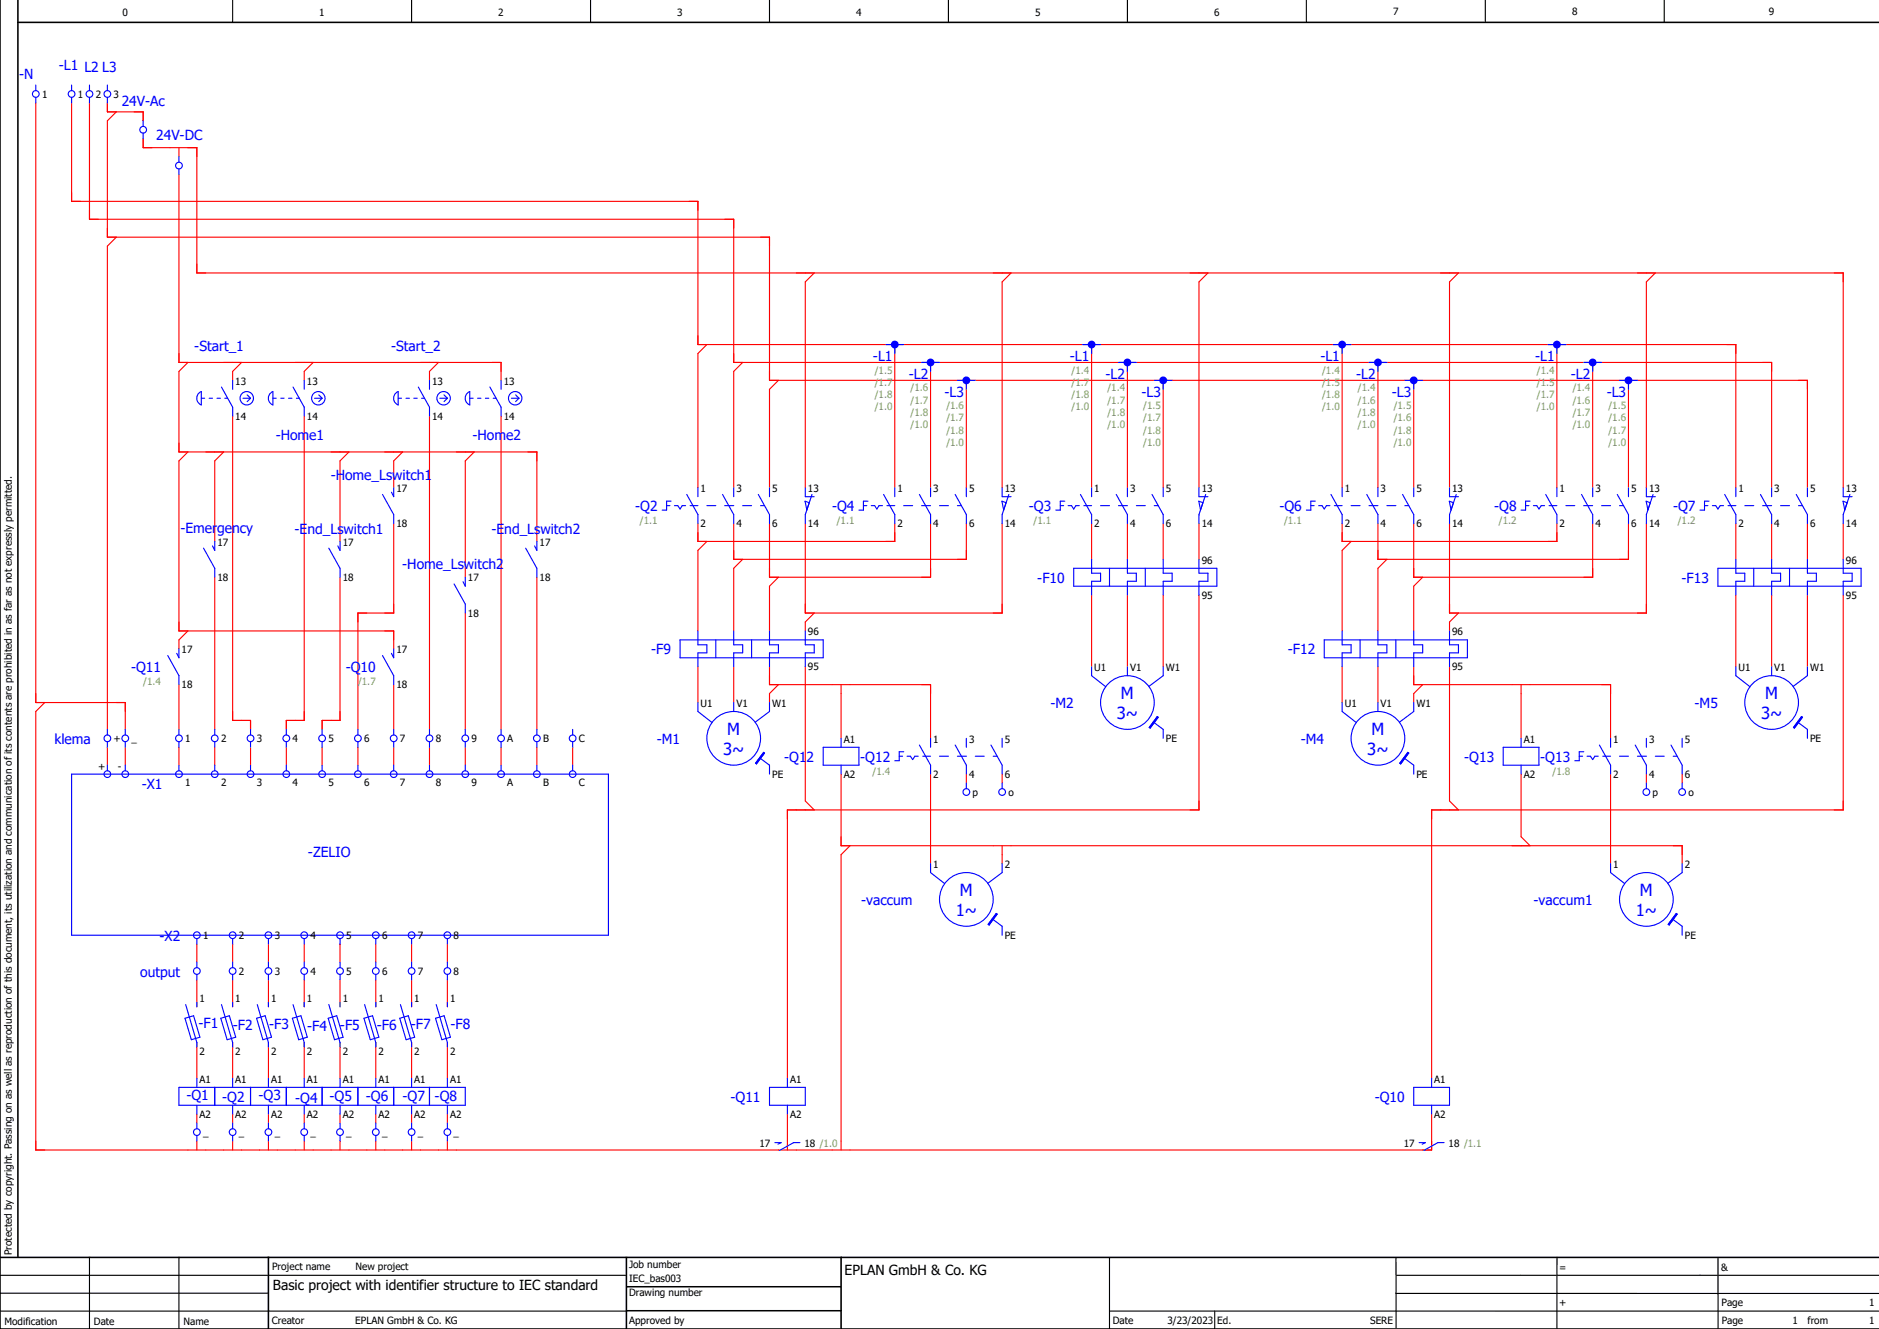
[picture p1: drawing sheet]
<svg xmlns="http://www.w3.org/2000/svg" width="420mm" height="297mm" viewBox="0 0 420 297" stroke-linecap="round" stroke-linejoin="round" font-family="sans-serif">
<g fill="none" stroke="#000" stroke-width=".25">
<path d="M52 0v5M92 0v5M132 0v5M172 0v5M212 0v5M252 0v5M292 0v5M332 0v5M372 0v5M0 293h140M0 285h140M0 289h60"/>
<path d="M20 281v16M40 281v16M248 281.1v15.9M248.1 293h171.9M271.5 293v4M312 281.2l.1 15.5M312 289l107.9 .1M348 281v15.9M384 281.2v15.6M420 285h-108"/>
</g>
<path d="M4 0v281M0 0v297h420M4 5h416M0 281h420M60 281v16M140 287.6h48M140 281v15.8M140.1 292.9h47.9M188 281v16" fill="none" stroke="#000" stroke-width=".35"/>
<g fill="none" stroke="#f00" stroke-width=".25">
<path d="M8 23v134h20v6M16 23v22h140v32h232v32M20 23v26h144v32h232v28M24 23v2h8v2M26 25l-2 2v26h148v32h232v24M32 31v2h12v28h368v48M40 39v42h72v4M40 33v2M26 53l-2 2v108M158 77l-2 2v30M182 61l-2 2v46M200 77v32"/>
<path d="M226 61l-2 2v46M244 77v32M270 61l-2 2v46M300 77v32M326 61l-2 2v46M348 77v32M370 61l-2 2v46M42 81l-2 2v18h80v20M52 93v68h4v2M54 81l-2 2v2M68 93v68h-4v2M70 81l-2 2v2"/>
<path d="M96 93v70M98 81l-2 2v2M112 93v70M166 81l-2 2v26M174 85l-2 2v22M208 81v28M216 85v24M252 81v28M260 85v24M308 81v28M316 85v24M356 81v28"/>
<path d="M364 85v24M42 101l-2 2v38h48v4M50 101l-2 2v18M78 101l-2 2v18M88 117v20h-8v26M90 101l-2 2v6M106 101l-2 2v26M156 117v4h44v-4M164 117v8h52v-8M172 117v12h36v-12M180 117v20h44v-20M244 117v8"/>
<path d="M252 117v8M260 117v8M268 117v8M300 117v4h48v-4M308 117v8h56v-8M316 117v12h40v-12M324 117v20h44v-20M388 117v8M396 117v8M404 117v8M412 117v8M48 129v34"/>
<path d="M76 129v32h-4v2M104 137v26M120 129v34M158 121l-2 2v18M166 125l-2 2v14M174 129l-2 2v10M182 137l-2 2v2M244 133v16M252 133v16M260 133v16M268 133v48h-92v60M302 121l-2 2v18"/>
<path d="M310 125l-2 2v14M318 129l-2 2v10M326 137l-2 2v2M388 133v16M396 133v16M404 133v16M412 133v48h-92v60M10 157l-2 2v98h312v-8M40 153v10M42 141l-2 2v2M88 153v10M156 149v8"/>
<path d="M164 149v8M172 149v4h36v12M174 153l-2 2v2M180 149v30l2 2M188 153v12M300 149v8M308 149v8M316 149v4h44v12M318 153l-2 2v2M324 149v30l2 2M340 153v12M24 167v4"/>
<path d="M28 167v4M40 167v4M48 167v4M56 167v4M64 167v4M72 167v4M80 167v4M88 167v4M96 167v4M104 167v4M112 167v4M120 167v4"/>
<path d="M128 167v4M188 173v16h188v4M208 173v20M216 173v2M224 173v2M340 173v14l2 2M360 173v20M368 173v2M376 173v2M190 189l-2 2v66M224 189v4M44 211v4"/>
<path d="M44 219v6M52 211v4M52 219v6M60 211v4M60 219v6M68 211v4M68 219v6M76 211v4M76 219v6M84 211v4M84 219v6M92 211v4"/>
<path d="M92 219v6M100 211v4M100 219v6M44 233v8M52 233v8M60 233v8M68 233v8M76 233v8M84 233v8M92 233v8M100 233v8M44 249v2"/>
<path d="M44 255v2M52 249v2M52 255v2M60 249v2M60 255v2M68 249v2M68 255v2M76 249v2M76 255v2M84 249v2M84 255v2M92 249v2"/>
<path d="M92 255v2M100 249v2M100 255v2M176 249v8"/>
</g>
<g fill="none" stroke="#00f" stroke-width=".25">
<path d="M16 19v1.3M20 19v1.3M24 19v1.3M16 21.8v1.2M20 21.8v1.2M24 21.8v1.2M198 77h4M200 77v2M44.3 88l.7-.5v3a1.61 1.61 0 0 1-.7-2.5zM45 89h.7M46.8 89h.7M48.5 89h.7"/>
<path d="M49.5 86.5l2.5 4.5v2M50.3 89h.6M52 85v2M54.3 89h1.7M55.2 88.3l.8 .7M56 89l-.8 .8M149 113h.7M150 112h-1v2h-1M150.8 113h.7l.5 .8 .5-.8h.7M153.5 110.5l2.5 4.5v2M154.2 113h1.8M156 109v2"/>
<path d="M158 113h2M161.5 110.5l2.5 4.5v2M162 113h2M164 109v2M166 113h2M169.5 110.5l2.5 4.5v2M170 113h.9M172 109v2M180 109v2h2M180.9 112.3l-.9-.3 .3 2M181.5 110.5l-1.5 4.5v2M193 113h.8"/>
<path d="M194 112h-1v2h-1M194.7 113h.8l.5 .8 .5-.8h.8M197.5 110.5l2.5 4.5v2M198.3 113h1.7M200 109v2M202 113h2M205.5 110.5l2.5 4.5v2M206 113h2M208 109v2M210 113h2M213.5 110.5l2.5 4.5v2M214 113h.9"/>
<path d="M216 109v2M224 109v2h2M224.9 112.3l-.9-.3 .3 2M225.5 110.5l-1.5 4.5v2M237 113h.8M238 112h-1v2h-1M238.8 113h.7l.5 .8 .5-.8h.7M241.5 110.5l2.5 4.5v2M242.3 113h1.7M244 109v2M246 113h2M249.5 110.5l2.5 4.5v2"/>
<path d="M250 113h2M252 109v2M254 113h2M257.5 110.5l2.5 4.5v2M258 113h.9M260 109v2M268 109v2h2M268.9 112.3l-.9-.3 .3 2M269.5 110.5l-1.5 4.5v2M293 113h.7M294 112h-1v2h-1M294.8 113h.7l.5 .8 .5-.8h.7"/>
<path d="M297.5 110.5l2.5 4.5v2M298.2 113h1.8M300 109v2M302 113h2M305.5 110.5l2.5 4.5v2M306 113h2M308 109v2M310 113h2M313.5 110.5l2.5 4.5v2M314 113h.9M316 109v2M324 109v2h2"/>
<path d="M324.9 112.3l-.9-.3 .3 2M325.5 110.5l-1.5 4.5v2M341 113h.7M342 112h-1v2h-1M342.8 113h.7l.5 .8 .5-.8h.7M345.5 110.5l2.5 4.5v2M346.2 113h1.8M348 109v2M350 113h2M353.5 110.5l2.5 4.5v2M354 113h2M356 109v2"/>
<path d="M358 113h2M361.5 110.5l2.5 4.5v2M362 113h.9M364 109v2M368 109v2h2M368 115v2M368.9 112.3l-.9-.3 .3 2M369.5 110.5l-1.5 4.5M381 113h.8M382 112h-1v2h-1M382.7 113h.8l.5 .8 .5-.8h.8M385.5 110.5l2.5 4.5v2"/>
<path d="M386.2 113h1.8M388 109v2M390 113h2M393.5 110.5l2.5 4.5v2M394 113h2M396 109v2M398 113h2M401.5 110.5l2.5 4.5v2M402 113h.9M404 109v2M412 112l.9 .3-.6 1.7zM412 109v2h2"/>
<path d="M413.5 110.5l-1.5 4.5v2M45.5 122.5l2.5 4.5v2M48 121v2l-.5-1M240 127h32v4h-32zM244 125v3.1h2v1.8h-2v3.1M248 127v4M252 125v3.1h2v1.8h-2v3.1M256 127v4M260 125v3.1h2v1.8h-2v3.1M268 125v3.1h2v1.8h-2v3.1M384 127h32v4h-32zM388 125v3.1h2v1.8h-2v3.1"/>
<path d="M392 127v4M396 125v3.1h2v1.8h-2v3.1M400 127v4M404 125v3.1h2v1.8h-2v3.1M412 125v3.1h2v1.8h-2v3.1M37.5 146.5l2.5 4.5v2M40 145v2l-.5-1M85.5 146.5l2.5 4.5v2M88 145v2l-.5-1M152 143h32v4h-32zM156 141v3.1h2v1.8h-2v3.1M156 157v2l3.2 2.5"/>
<path d="M160 143v4M164 141v3.1h2v1.8h-2v3.1M164 157v2M168 143v4M172 141v3.1h2v1.8h-2v3.1M172 157v2l-3.2 2.4M180 141v3.1h2v1.8h-2v3.1M244 149v2l3.2 2.5M252 149v2M260 149v2l-3.2 2.4M296 143h32v4h-32zM300 141v3.1h2v1.8h-2v3.1"/>
<path d="M300 157v2l3.2 2.5M304 143v4M308 141v3.1h2v1.8h-2v3.1M308 157v2M312 143v4M316 141v3.1h2v1.8h-2v3.1M316 157v2l-3.2 2.4M324 141v3.1h2v1.8h-2v3.1M388 149v2l3.2 2.5M396 149v2M404 149v2l-3.2 2.4M16 173h120v36h-120z"/>
<path d="M24 163v1.3M24 165.8v1.2M24 171v1.3M28 163v1.3M28 165.8v1.2M28 171v1.3M40 163v1.3M40 165.8v1.2M40 171v1.3M48 163v1.3M48 165.8v1.2M48 171v1.3"/>
<path d="M56 163v1.3M56 165.8v1.2M56 171v1.3M64 163v1.3M64 165.8v1.2M64 171v1.3M72 163v1.3M72 165.8v1.2M72 171v1.3M80 163v1.3M80 165.8v1.2M80 171v1.3"/>
<path d="M88 163v1.3M88 165.8v1.2M88 171v1.3M96 163v1.3M96 165.8v1.2M96 171v1.3M104 163v1.3M104 165.8v1.2M104 171v1.3M112 163v1.3M112 165.8v1.2M112 171v1.3"/>
<path d="M120 163v1.3M120 165.8v1.2M120 171v1.3M128 163v1.3M128 165.8v1.2M128 171v1.3M169.8 169.4l2.2 1.6v2M170.7 168.1l.2 .2-1.8 2.4-.2-.1zM257.8 161.4l2.2 1.6v2M258.7 160.1l.2 .2-1.8 2.4-.2-.1zM313.8 169.4l2.2 1.6v2M314.7 168.1l.2 .2-1.8 2.4-.2-.1z"/>
<path d="M401.8 161.4l2.2 1.6v2M402.7 160.1l.2 .2-1.8 2.4-.2-.1zM44 209.8v1.2M44 215v1.2M44 217.7v1.3M52 209.8v1.2M52 215v1.2M52 217.7v1.3M60 209.8v1.2M60 215v1.2M60 217.7v1.3M68 209.8v1.2"/>
<path d="M68 215v1.2M68 217.7v1.3M76 209.8v1.2M76 215v1.2M76 217.7v1.3M84 209.8v1.2M84 215v1.2M84 217.7v1.3M92 209.8v1.2M92 215v1.2M92 217.7v1.3M100 209.8v1.2"/>
<path d="M100 215v1.2M100 217.7v1.3M40 243h64v4h-64zM44 241v2M44 247v2M44 251v1.3M44 253.8v1.2M48 243v4M52 241v2M52 247v2M52 251v1.3M52 253.8v1.2"/>
<path d="M56 243v4M60 241v2M60 247v2M60 251v1.3M60 253.8v1.2M64 243v4M68 241v2M68 247v2M68 251v1.3M68 253.8v1.2M72 243v4M76 241v2"/>
<path d="M76 247v2M76 251v1.3M76 253.8v1.2M80 243v4M84 241v2M84 247v2M84 251v1.3M84 253.8v1.2M88 243v4M92 241v2M92 247v2M92 251v1.3"/>
<path d="M92 253.8v1.2M96 243v4M100 241v2M100 247v2M100 251v1.3M100 253.8v1.2M172 243h8v4h-8zM173.2 255.4h1.4l-.7 .3M176 241v2M176 247v2M178.8 255.3h-1.4l-3.1 1.8M316 243h8v4h-8z"/>
<path d="M317.2 255.4h1.4l-.7 .3M320 241v2M320 247v2M322.8 255.3h-1.4l-3.1 1.8"/>
<circle cx="16" cy="21" r=".75"/>
<circle cx="20" cy="21" r=".75"/>
<circle cx="24" cy="21" r=".75"/>
<circle cx="55.2" cy="89" r="1.5"/>
<circle cx="252" cy="157" r="6"/>
<circle cx="396" cy="157" r="6"/>
<circle cx="24" cy="173" r=".75"/>
<circle cx="24" cy="165" r=".75"/>
<circle cx="28" cy="173" r=".75"/>
<circle cx="28" cy="165" r=".75"/>
<circle cx="40" cy="173" r=".75"/>
<circle cx="40" cy="165" r=".75"/>
<circle cx="48" cy="173" r=".75"/>
<circle cx="48" cy="165" r=".75"/>
<circle cx="56" cy="173" r=".75"/>
<circle cx="56" cy="165" r=".75"/>
<circle cx="64" cy="173" r=".75"/>
<circle cx="64" cy="165" r=".75"/>
<circle cx="72" cy="173" r=".75"/>
<circle cx="72" cy="165" r=".75"/>
<circle cx="80" cy="173" r=".75"/>
<circle cx="80" cy="165" r=".75"/>
<circle cx="88" cy="173" r=".75"/>
<circle cx="88" cy="165" r=".75"/>
<circle cx="96" cy="173" r=".75"/>
<circle cx="96" cy="165" r=".75"/>
<circle cx="104" cy="173" r=".75"/>
<circle cx="104" cy="165" r=".75"/>
<circle cx="112" cy="173" r=".75"/>
<circle cx="112" cy="165" r=".75"/>
<circle cx="120" cy="173" r=".75"/>
<circle cx="120" cy="165" r=".75"/>
<circle cx="128" cy="173" r=".75"/>
<circle cx="128" cy="165" r=".75"/>
<circle cx="164" cy="165" r="6"/>
<circle cx="308" cy="165" r="6"/>
<circle cx="44" cy="209" r=".75"/>
<circle cx="44" cy="217" r=".75"/>
<circle cx="52" cy="209" r=".75"/>
<circle cx="52" cy="217" r=".75"/>
<circle cx="60" cy="209" r=".75"/>
<circle cx="60" cy="217" r=".75"/>
<circle cx="68" cy="209" r=".75"/>
<circle cx="68" cy="217" r=".75"/>
<circle cx="76" cy="209" r=".75"/>
<circle cx="76" cy="217" r=".75"/>
<circle cx="84" cy="209" r=".75"/>
<circle cx="84" cy="217" r=".75"/>
<circle cx="92" cy="209" r=".75"/>
<circle cx="92" cy="217" r=".75"/>
<circle cx="100" cy="209" r=".75"/>
<circle cx="100" cy="217" r=".75"/>
<circle cx="44" cy="253" r=".75"/>
<circle cx="52" cy="253" r=".75"/>
<circle cx="60" cy="253" r=".75"/>
<circle cx="68" cy="253" r=".75"/>
<circle cx="76" cy="253" r=".75"/>
<circle cx="84" cy="253" r=".75"/>
<circle cx="92" cy="253" r=".75"/>
<circle cx="100" cy="253" r=".75"/>
</g>
<g fill="#00f" stroke="#00f" stroke-width=".22">
<path d="M170.7 168.1l.2 .2-1.8 2.4-.2-.1z"/>
<path d="M258.7 160.1l.2 .2-1.8 2.4-.2-.1z"/>
<path d="M314.7 168.1l.2 .2-1.8 2.4-.2-.1z"/>
<path d="M402.7 160.1l.2 .2-1.8 2.4-.2-.1z"/>
</g>
<circle cx="200" cy="77" r=".87" fill="#00f"/>
<path d="M242 77h4M244 77v2" fill="none" stroke="#00f" stroke-width=".25"/>
<circle cx="244" cy="77" r=".88" fill="#00f"/>
<path d="M298 77h4M300 77v2" fill="none" stroke="#00f" stroke-width=".25"/>
<circle cx="300" cy="77" r=".88" fill="#00f"/>
<path d="M346 77h4M348 77v2" fill="none" stroke="#00f" stroke-width=".25"/>
<circle cx="348" cy="77" r=".88" fill="#00f"/>
<path d="M354 81h4M356 81v2" fill="none" stroke="#00f" stroke-width=".25"/>
<circle cx="356" cy="81" r=".88" fill="#00f"/>
<path d="M306 81h4M308 81v2" fill="none" stroke="#00f" stroke-width=".25"/>
<circle cx="308" cy="81" r=".88" fill="#00f"/>
<path d="M250 81h4M252 81v2" fill="none" stroke="#00f" stroke-width=".25"/>
<circle cx="252" cy="81" r=".88" fill="#00f"/>
<path d="M206 81h4M208 81v2" fill="none" stroke="#00f" stroke-width=".25"/>
<circle cx="208" cy="81" r=".88" fill="#00f"/>
<path d="M214 85h4M216 85v2" fill="none" stroke="#00f" stroke-width=".25"/>
<circle cx="216" cy="85" r=".88" fill="#00f"/>
<path d="M258 85h4M260 85v2" fill="none" stroke="#00f" stroke-width=".25"/>
<circle cx="260" cy="85" r=".87" fill="#00f"/>
<path d="M314 85h4M316 85v2" fill="none" stroke="#00f" stroke-width=".25"/>
<circle cx="316" cy="85" r=".87" fill="#00f"/>
<path d="M362 85h4M364 85v2" fill="none" stroke="#00f" stroke-width=".25"/>
<circle cx="364" cy="85" r=".87" fill="#00f"/>
<g fill="none" stroke="#00f" stroke-width=".25">
<path d="M8 19v1.3M8 21.8v1.2M32 27v1.3M32 29.8v1.2M40 35v1.3M40 37.8v1.2M60.3 88l.7-.5v3a1.61 1.61 0 0 1-.7-2.5zM61 89h.7M62.7 89h.8M64.5 89h.8M65.5 86.5l2.5 4.5v2M66.2 89h.7"/>
<path d="M68 85v2M70.3 89h1.7M71.3 88.3l.7 .7M72 89l-.7 .8M88.3 88l.7-.5v3a1.61 1.61 0 0 1-.7-2.5zM89 89h.7M90.7 89h.8M92.5 89h.8M93.5 86.5l2.5 4.5v2M94.2 89h.7M96 85v2M98.3 89h1.7"/>
<path d="M99.3 88.3l.7 .7M100 89l-.7 .8M104.3 88l.7-.5v3a1.61 1.61 0 0 1-.7-2.5zM105 89h.8M106.7 89h.8M108.5 89h.7M109.5 86.5l2.5 4.5v2M110.3 89h.6M112 85v2M114.3 89h1.7M115.3 88.3l.7 .7M116 89l-.7 .8"/>
<path d="M85.5 110.5l2.5 4.5v2M88 109v2l-.5-1M73.5 122.5l2.5 4.5v2M76 121v2l-.5-1M101.5 130.5l2.5 4.5v2M104 129v2l-.5-1M117.5 122.5l2.5 4.5v2M120 121v2l-.5-1M184 167h8v4h-8zM188 165v2M188 171v2M201 169h.8"/>
<path d="M202 168h-1v2h-1M202.7 169h.8l.5 .7 .5-.7h.7M205.5 166.5l2.5 4.5v2M206.3 169h1.7M208 165v2M210 169h2M213.5 166.5l2.5 4.5v2M214 169h2M216 165v2M216 175v1.3M218 169h2M221.5 166.5l2.5 4.5v2"/>
<path d="M222 169h.9M224 165v2M224 175v1.3M336 167h8v4h-8zM340 165v2M340 171v2M353 169h.8M354 168h-1v2h-1M354.7 169h.8l.5 .7 .5-.7h.8M357.5 166.5l2.5 4.5v2M358.2 169h1.8M360 165v2"/>
<path d="M362 169h2M365.5 166.5l2.5 4.5v2M366 169h2M368 165v2M368 175v1.3M370 169h2M373.5 166.5l2.5 4.5v2M374 169h.9M376 165v2M376 175v1.3M208 193v2l3.2 2.5M224 193v2l-3.2 2.4"/>
<path d="M360 193v2l3.2 2.5M376 193v2l-3.2 2.4M221.8 205.4l2.2 1.6v2M222.7 204.1l.2 .2-1.8 2.4-.2-.1zM373.8 205.4l2.2 1.6v2M374.7 204.1l.2 .2-1.8 2.4-.2-.1zM41.4 227.6l1.9-.6 1.4 4.8-1.9 .6zM41.5 224.5l2.5 8.5v1M44 224v1M49.4 227.6l1.9-.6 1.4 4.8-1.9 .6zM49.5 224.5l2.5 8.5v1M52 224v1"/>
<path d="M57.4 227.6l1.9-.6 1.4 4.8-1.9 .6zM57.5 224.5l2.5 8.5v1M60 224v1M65.4 227.6l1.9-.6 1.4 4.8-1.9 .6zM65.5 224.5l2.5 8.5v1M68 224v1M73.4 227.6l1.9-.6 1.4 4.8-1.9 .6zM73.5 224.5l2.5 8.5v1M76 224v1M81.4 227.6l1.9-.6 1.4 4.8-1.9 .6zM81.5 224.5l2.5 8.5v1M84 224v1"/>
<path d="M89.4 227.6l1.9-.6 1.4 4.8-1.9 .6zM89.5 224.5l2.5 8.5v1M92 224v1M97.4 227.6l1.9-.6 1.4 4.8-1.9 .6zM97.5 224.5l2.5 8.5v1M100 224v1"/>
<circle cx="8" cy="21" r=".75"/>
<circle cx="32" cy="29" r=".75"/>
<circle cx="40" cy="37" r=".75"/>
<circle cx="71.2" cy="89" r="1.5"/>
<circle cx="99.2" cy="89" r="1.5"/>
<circle cx="115.2" cy="89" r="1.5"/>
<circle cx="216" cy="177" r=".75"/>
<circle cx="224" cy="177" r=".75"/>
<circle cx="368" cy="177" r=".75"/>
<circle cx="376" cy="177" r=".75"/>
<circle cx="216" cy="201" r="6"/>
<circle cx="368" cy="201" r="6"/>
</g>
<g fill="#00f" stroke="#00f" stroke-width=".22">
<path d="M222.7 204.1l.2 .2-1.8 2.4-.2-.1z"/>
<path d="M374.7 204.1l.2 .2-1.8 2.4-.2-.1z"/>
</g>
<g font-size="3.7" fill="#00f">
<text x="249.6" y="160.7">3~</text>
<text x="250.6" y="156.2">M</text>
<text x="393.6" y="160.7">3~</text>
<text x="394.6" y="156.2">M</text>
<text x="162.6" y="164.2">M</text>
<text x="306.6" y="164.2">M</text>
<text x="161.6" y="168.7">3~</text>
<text x="305.6" y="168.7">3~</text>
<text x="214.6" y="200.2">M</text>
<text x="366.6" y="200.2">M</text>
<text x="213.6" y="204.7">1~</text>
<text x="365.6" y="204.7">1~</text>
</g>
<g font-size="3.1" fill="#00f">
<text x="4.2" y="17.7">-N</text>
<text x="13.2" y="15.6">-L1 L2 L3</text>
<text x="27.2" y="23.6">24V-Ac</text>
<text x="34.9" y="31.4">24V-DC</text>
<text x="43.4" y="78.4">-Start_1</text>
<text x="87.4" y="78.4">-Start_2</text>
<text x="195.1" y="80.6">-L1</text>
<text x="239.1" y="80.6">-L1</text>
<text x="295.1" y="80.6">-L1</text>
<text x="343.1" y="80.6">-L1</text>
<text x="203.1" y="84.6">-L2</text>
<text x="211.1" y="88.6">-L3</text>
<text x="247.1" y="84.6">-L2</text>
<text x="255.1" y="88.6">-L3</text>
<text x="303.1" y="84.6">-L2</text>
<text x="311.1" y="88.6">-L3</text>
<text x="351.1" y="84.6">-L2</text>
<text x="359.1" y="88.6">-L3</text>
<text x="61.6" y="98.4">-Home1</text>
<text x="105.6" y="98.4">-Home2</text>
<text x="73.9" y="107.2">-Home_Lswitch1</text>
<text x="40.3" y="119.2">-Emergency</text>
<text x="65.9" y="119.4">-End_Lswitch1</text>
<text x="109.9" y="119.4">-End_Lswitch2</text>
<text x="142" y="114.2">-Q2</text>
<text x="186" y="114.2">-Q4</text>
<text x="230" y="114.2">-Q3</text>
<text x="286" y="114.2">-Q6</text>
<text x="334" y="114.2">-Q8</text>
<text x="374" y="114.2">-Q7</text>
<text x="89.9" y="127.2">-Home_Lswitch2</text>
<text x="231.9" y="130.2">-F10</text>
<text x="375.9" y="130.2">-F13</text>
<text x="145.6" y="146.2">-F9</text>
<text x="287.9" y="146.2">-F12</text>
<text x="29.3" y="150.2">-Q11</text>
<text x="77.3" y="150.2">-Q10</text>
<text x="234.8" y="158.2">-M2</text>
<text x="378.8" y="158.2">-M5</text>
<text x="12.2" y="166.2">klema</text>
<text x="146.8" y="166.2">-M1</text>
<text x="290.8" y="166.2">-M4</text>
<text x="175.3" y="170.2">-Q12</text>
<text x="192.3" y="170.2">-Q12</text>
<text x="327.3" y="170.2">-Q13</text>
<text x="344.3" y="170.2">-Q13</text>
<text x="31.7" y="176.3">-X1</text>
<text x="68.8" y="191.4">-ZELIO</text>
<text x="192.5" y="202.2">-vaccum</text>
<text x="342.8" y="202.2">-vaccum1</text>
<text x="35.7" y="210.2">-X2</text>
<text x="31.4" y="218.2">output</text>
<text x="44.4" y="229.8">-F1</text>
<text x="52.1" y="230.1">-F2</text>
<text x="60.1" y="229.9">-F3</text>
<text x="68.7" y="230.3">-F4</text>
<text x="76" y="230.2">-F5</text>
<text x="84.2" y="230.2">-F6</text>
<text x="91.8" y="230">-F7</text>
<text x="100.7" y="229.9">-F8</text>
<text x="41.7" y="245.9">-Q1</text>
<text x="57.8" y="245.9">-Q3</text>
<text x="49.7" y="246.2">-Q2</text>
<text x="66" y="246.4">-Q4</text>
<text x="73.7" y="246.1">-Q5</text>
<text x="81.8" y="246">-Q6</text>
<text x="90" y="246.1">-Q7</text>
<text x="97.2" y="246.1">-Q8</text>
<text x="163.3" y="246.2">-Q11</text>
<text x="307.3" y="246.2">-Q10</text>
</g>
<g font-size="3.1">
<text x="188.8" y="285">EPLAN GmbH &amp; Co. KG</text>
<text x="61" y="288.2">Basic project with identifier structure to IEC standard</text>
</g>
<g font-size="2.2">
<text x="27.4" y="3.5">0</text>
<text x="71.4" y="3.5">1</text>
<text x="111.4" y="3.5">2</text>
<text x="151.4" y="3.5">3</text>
<text x="191.4" y="3.5">4</text>
<text x="231.4" y="3.5">5</text>
<text x="271.4" y="3.5">6</text>
<text x="311.4" y="3.5">7</text>
<text x="351.4" y="3.4">8</text>
<text x="395.4" y="3.4">9</text>
<text x="9.4" y="21.9">1</text>
<text x="17.4" y="21.9">1</text>
<text x="21.4" y="21.9">2</text>
<text x="25.4" y="21.9">3</text>
<text x="52.6" y="85.9">13</text>
<text x="68.6" y="85.9">13</text>
<text x="96.6" y="85.9">13</text>
<text x="112.6" y="85.9">13</text>
<text x="52.6" y="93.8">14</text>
<text x="68.6" y="93.8">14</text>
<text x="96.6" y="93.8">14</text>
<text x="112.6" y="93.8">14</text>
<text x="88.6" y="109.9">17</text>
<text x="156.6" y="109.9">1</text>
<text x="164.6" y="109.9">3</text>
<text x="172.6" y="109.9">5</text>
<text x="180.6" y="109.9">13</text>
<text x="200.6" y="109.9">1</text>
<text x="208.6" y="109.9">3</text>
<text x="216.6" y="109.9">5</text>
<text x="224.6" y="109.9">13</text>
<text x="244.6" y="109.9">1</text>
<text x="252.6" y="109.9">3</text>
<text x="260.6" y="109.9">5</text>
<text x="268.6" y="109.9">13</text>
<text x="300.6" y="109.9">1</text>
<text x="308.6" y="109.9">3</text>
<text x="316.6" y="109.9">5</text>
<text x="324.6" y="109.9">13</text>
<text x="348.6" y="109.9">1</text>
<text x="356.6" y="109.9">3</text>
<text x="364.6" y="109.9">5</text>
<text x="368.6" y="109.9">13</text>
<text x="388.6" y="109.9">1</text>
<text x="396.6" y="109.9">3</text>
<text x="404.6" y="109.9">5</text>
<text x="412.6" y="109.9">13</text>
<text x="88.6" y="117.8">18</text>
<text x="156.6" y="117.8">2</text>
<text x="164.6" y="117.8">4</text>
<text x="172.6" y="117.8">6</text>
<text x="180.6" y="117.8">14</text>
<text x="200.6" y="117.8">2</text>
<text x="208.6" y="117.8">4</text>
<text x="216.6" y="117.8">6</text>
<text x="224.6" y="117.8">14</text>
<text x="244.6" y="117.8">2</text>
<text x="252.6" y="117.8">4</text>
<text x="260.6" y="117.8">6</text>
<text x="268.6" y="117.8">14</text>
<text x="300.6" y="117.8">2</text>
<text x="308.6" y="117.8">4</text>
<text x="316.6" y="117.8">6</text>
<text x="324.6" y="117.8">14</text>
<text x="348.6" y="117.8">2</text>
<text x="356.6" y="117.8">4</text>
<text x="364.6" y="117.8">6</text>
<text x="368.6" y="117.8">14</text>
<text x="388.6" y="117.8">2</text>
<text x="396.6" y="117.8">4</text>
<text x="404.6" y="117.8">6</text>
<text x="412.6" y="117.8">14</text>
<text x="48.6" y="121.9">17</text>
<text x="76.6" y="121.9">17</text>
<text x="120.6" y="121.9">17</text>
<text x="268.6" y="125.9">96</text>
<text x="412.6" y="125.9">96</text>
<text x="48.6" y="129.8">18</text>
<text x="76.6" y="129.8">18</text>
<text x="104.6" y="129.9">17</text>
<text x="120.6" y="129.8">18</text>
<text x="104.6" y="137.8">18</text>
<text x="268.6" y="133.8">95</text>
<text x="412.6" y="133.8">95</text>
<text x="180.6" y="141.9">96</text>
<text x="324.6" y="141.9">96</text>
<text x="40.6" y="145.9">17</text>
<text x="88.6" y="145.9">17</text>
<text x="180.6" y="149.8">95</text>
<text x="244.6" y="149.9">U1</text>
<text x="252.6" y="149.9">V1</text>
<text x="260.6" y="149.9">W1</text>
<text x="324.6" y="149.8">95</text>
<text x="388.6" y="149.9">U1</text>
<text x="396.6" y="149.9">V1</text>
<text x="404.6" y="149.9">W1</text>
<text x="40.6" y="153.8">18</text>
<text x="88.6" y="153.8">18</text>
<text x="156.6" y="157.9">U1</text>
<text x="164.6" y="157.9">V1</text>
<text x="172.6" y="157.9">W1</text>
<text x="300.6" y="157.9">U1</text>
<text x="308.6" y="157.9">V1</text>
<text x="316.6" y="157.9">W1</text>
<text x="25.4" y="165.9">+</text>
<text x="29.4" y="165.9">_</text>
<text x="41.4" y="165.9">1</text>
<text x="49.4" y="165.9">2</text>
<text x="57.4" y="165.9">3</text>
<text x="65.4" y="165.9">4</text>
<text x="73.4" y="165.9">5</text>
<text x="81.4" y="165.9">6</text>
<text x="89.4" y="165.9">7</text>
<text x="97.4" y="165.9">8</text>
<text x="105.4" y="165.9">9</text>
<text x="113.4" y="165.9">A</text>
<text x="121.4" y="165.9">B</text>
<text x="129.4" y="165.9">C</text>
<text x="188.6" y="165.9">A1</text>
<text x="208.6" y="165.9">1</text>
<text x="216.6" y="165.9">3</text>
<text x="224.6" y="165.9">5</text>
<text x="260.6" y="165.8">PE</text>
<text x="340.6" y="165.9">A1</text>
<text x="360.6" y="165.9">1</text>
<text x="368.6" y="165.9">3</text>
<text x="376.6" y="165.9">5</text>
<text x="404.6" y="165.8">PE</text>
<text x="21.9" y="172">+</text>
<text x="26.3" y="172.1">-</text>
<text x="172.6" y="173.8">PE</text>
<text x="188.6" y="173.8">A2</text>
<text x="208.6" y="173.8">2</text>
<text x="216.6" y="173.8">4</text>
<text x="224.6" y="173.8">6</text>
<text x="316.6" y="173.8">PE</text>
<text x="340.6" y="173.8">A2</text>
<text x="360.6" y="173.8">2</text>
<text x="368.6" y="173.8">4</text>
<text x="376.6" y="173.8">6</text>
<text x="41.4" y="175.6">1</text>
<text x="49.4" y="175.6">2</text>
<text x="57.4" y="175.6">3</text>
<text x="65.4" y="175.6">4</text>
<text x="73.4" y="175.6">5</text>
<text x="81.4" y="175.6">6</text>
<text x="89.4" y="175.6">7</text>
<text x="97.4" y="175.6">8</text>
<text x="105.4" y="175.6">9</text>
<text x="113.4" y="175.6">A</text>
<text x="121.4" y="175.6">B</text>
<text x="129.4" y="175.6">C</text>
<text x="217.4" y="177.9">p</text>
<text x="225.4" y="177.9">o</text>
<text x="369.4" y="177.9">p</text>
<text x="377.4" y="177.9">o</text>
<text x="208.6" y="193.9">1</text>
<text x="224.6" y="193.9">2</text>
<text x="360.6" y="193.9">1</text>
<text x="376.6" y="193.9">2</text>
<text x="45.4" y="209.9">1</text>
<text x="53.4" y="209.9">2</text>
<text x="61.4" y="209.9">3</text>
<text x="69.4" y="209.9">4</text>
<text x="77.4" y="209.9">5</text>
<text x="85.4" y="209.9">6</text>
<text x="93.4" y="209.9">7</text>
<text x="101.4" y="209.9">8</text>
<text x="224.6" y="209.8">PE</text>
<text x="376.6" y="209.8">PE</text>
<text x="53.4" y="217.9">2</text>
<text x="61.4" y="217.9">3</text>
<text x="69.4" y="217.9">4</text>
<text x="77.4" y="217.9">5</text>
<text x="85.4" y="217.9">6</text>
<text x="93.4" y="217.9">7</text>
<text x="101.4" y="217.9">8</text>
<text x="44.6" y="223.9">1</text>
<text x="52.6" y="223.9">1</text>
<text x="60.6" y="223.9">1</text>
<text x="68.6" y="223.9">1</text>
<text x="76.6" y="223.9">1</text>
<text x="84.6" y="223.9">1</text>
<text x="92.6" y="223.9">1</text>
<text x="100.6" y="223.9">1</text>
<text x="44.6" y="235.8">2</text>
<text x="52.6" y="235.8">2</text>
<text x="60.6" y="235.8">2</text>
<text x="68.6" y="235.8">2</text>
<text x="76.6" y="235.8">2</text>
<text x="84.6" y="235.8">2</text>
<text x="92.6" y="235.8">2</text>
<text x="100.6" y="235.8">2</text>
<text x="44.6" y="241.9">A1</text>
<text x="52.6" y="241.9">A1</text>
<text x="60.6" y="241.9">A1</text>
<text x="68.6" y="241.9">A1</text>
<text x="76.6" y="241.9">A1</text>
<text x="84.6" y="241.9">A1</text>
<text x="92.6" y="241.9">A1</text>
<text x="100.6" y="241.9">A1</text>
<text x="176.6" y="241.9">A1</text>
<text x="320.6" y="241.9">A1</text>
<text x="44.6" y="249.8">A2</text>
<text x="52.6" y="249.8">A2</text>
<text x="60.6" y="249.8">A2</text>
<text x="68.6" y="249.8">A2</text>
<text x="76.6" y="249.8">A2</text>
<text x="84.6" y="249.8">A2</text>
<text x="92.6" y="249.8">A2</text>
<text x="100.6" y="249.8">A2</text>
<text x="176.6" y="249.8">A2</text>
<text x="320.6" y="249.8">A2</text>
<text x="45.4" y="253.9">_</text>
<text x="53.4" y="253.9">_</text>
<text x="61.4" y="253.9">_</text>
<text x="69.4" y="253.9">_</text>
<text x="77.4" y="253.9">_</text>
<text x="85.4" y="253.9">_</text>
<text x="93.4" y="253.9">_</text>
<text x="101.4" y="253.9">_</text>
<text x="169.8" y="256.2">17</text>
<text x="179.8" y="256.2">18 /1.0</text>
<text x="313.8" y="256.2">17</text>
<text x="323.8" y="256.2">18 /1.1</text>
<text x="2.7" y="280.5" transform="rotate(-90 2.7 280.5)">Protected by copyright. Passing on as well as reproduction of this document, its utilization and communication of its contents are prohibited in as far as not expressly permitted.</text>
<text x="60.8" y="283.9">Project name</text>
<text x="79.5" y="283.9">New project</text>
<text x="140.6" y="286.4">IEC_bas003</text>
<text x="140.6" y="283.3">Job number</text>
<text x="348.5" y="284">=</text>
<text x="384.7" y="284">&amp;</text>
<text x="140.6" y="289.6">Drawing number</text>
<text x="348.5" y="291.8">+</text>
<text x="384.8" y="291.8">Page</text>
<text x="417.8" y="291.8">1</text>
<text x="1" y="296">Modification</text>
<text x="21" y="296">Date</text>
<text x="41" y="296">Name</text>
<text x="60.8" y="295.9">Creator</text>
<text x="79.4" y="295.9">EPLAN GmbH &amp; Co. KG</text>
<text x="140.6" y="295.8">Approved by</text>
<text x="248.7" y="295.8">Date</text>
<text x="260.9" y="295.8">3/23/2023</text>
<text x="272.1" y="295.8">Ed.</text>
<text x="306.3" y="295.8">SERE</text>
<text x="384.8" y="295.8">Page</text>
<text x="400.7" y="295.8">1</text>
<text x="404" y="295.8">from</text>
<text x="417.8" y="295.8">1</text>
</g>
<g font-size="2.2" fill="#7ca552">
<text x="195.5" y="83.5">/1.5</text>
<text x="239.5" y="83.5">/1.4</text>
<text x="295.5" y="83.5">/1.4</text>
<text x="343.5" y="83.5">/1.4</text>
<text x="195.5" y="86.2">/1.7</text>
<text x="195.5" y="88.9">/1.8</text>
<text x="203.5" y="87.5">/1.6</text>
<text x="239.5" y="86.2">/1.7</text>
<text x="239.5" y="88.9">/1.8</text>
<text x="247.5" y="87.5">/1.4</text>
<text x="295.5" y="86.2">/1.5</text>
<text x="295.5" y="88.9">/1.8</text>
<text x="303.5" y="87.5">/1.4</text>
<text x="343.5" y="86.2">/1.5</text>
<text x="343.5" y="88.9">/1.7</text>
<text x="351.5" y="87.5">/1.4</text>
<text x="195.5" y="91.6">/1.0</text>
<text x="203.5" y="90.2">/1.7</text>
<text x="203.5" y="92.9">/1.8</text>
<text x="203.5" y="95.6">/1.0</text>
<text x="211.5" y="91.5">/1.6</text>
<text x="211.5" y="94.2">/1.7</text>
<text x="239.5" y="91.6">/1.0</text>
<text x="247.5" y="90.2">/1.7</text>
<text x="247.5" y="92.9">/1.8</text>
<text x="247.5" y="95.6">/1.0</text>
<text x="255.5" y="91.5">/1.5</text>
<text x="255.5" y="94.2">/1.7</text>
<text x="295.5" y="91.6">/1.0</text>
<text x="303.5" y="90.2">/1.6</text>
<text x="303.5" y="92.9">/1.8</text>
<text x="303.5" y="95.6">/1.0</text>
<text x="311.5" y="91.5">/1.5</text>
<text x="311.5" y="94.2">/1.6</text>
<text x="343.5" y="91.6">/1.0</text>
<text x="351.5" y="90.2">/1.6</text>
<text x="351.5" y="92.9">/1.7</text>
<text x="351.5" y="95.6">/1.0</text>
<text x="359.5" y="91.5">/1.5</text>
<text x="359.5" y="94.2">/1.6</text>
<text x="211.5" y="96.9">/1.8</text>
<text x="211.5" y="99.6">/1.0</text>
<text x="255.5" y="96.9">/1.8</text>
<text x="255.5" y="99.6">/1.0</text>
<text x="311.5" y="96.9">/1.8</text>
<text x="311.5" y="99.6">/1.0</text>
<text x="359.5" y="96.9">/1.7</text>
<text x="359.5" y="99.6">/1.0</text>
<text x="143" y="117.1">/1.1</text>
<text x="187" y="117.1">/1.1</text>
<text x="231" y="117.1">/1.1</text>
<text x="287" y="117.1">/1.1</text>
<text x="335" y="117.1">/1.2</text>
<text x="375" y="117.1">/1.2</text>
<text x="32" y="153.1">/1.4</text>
<text x="80" y="153.1">/1.7</text>
<text x="195" y="173.1">/1.4</text>
<text x="347" y="173.1">/1.8</text>
</g>
</svg>
